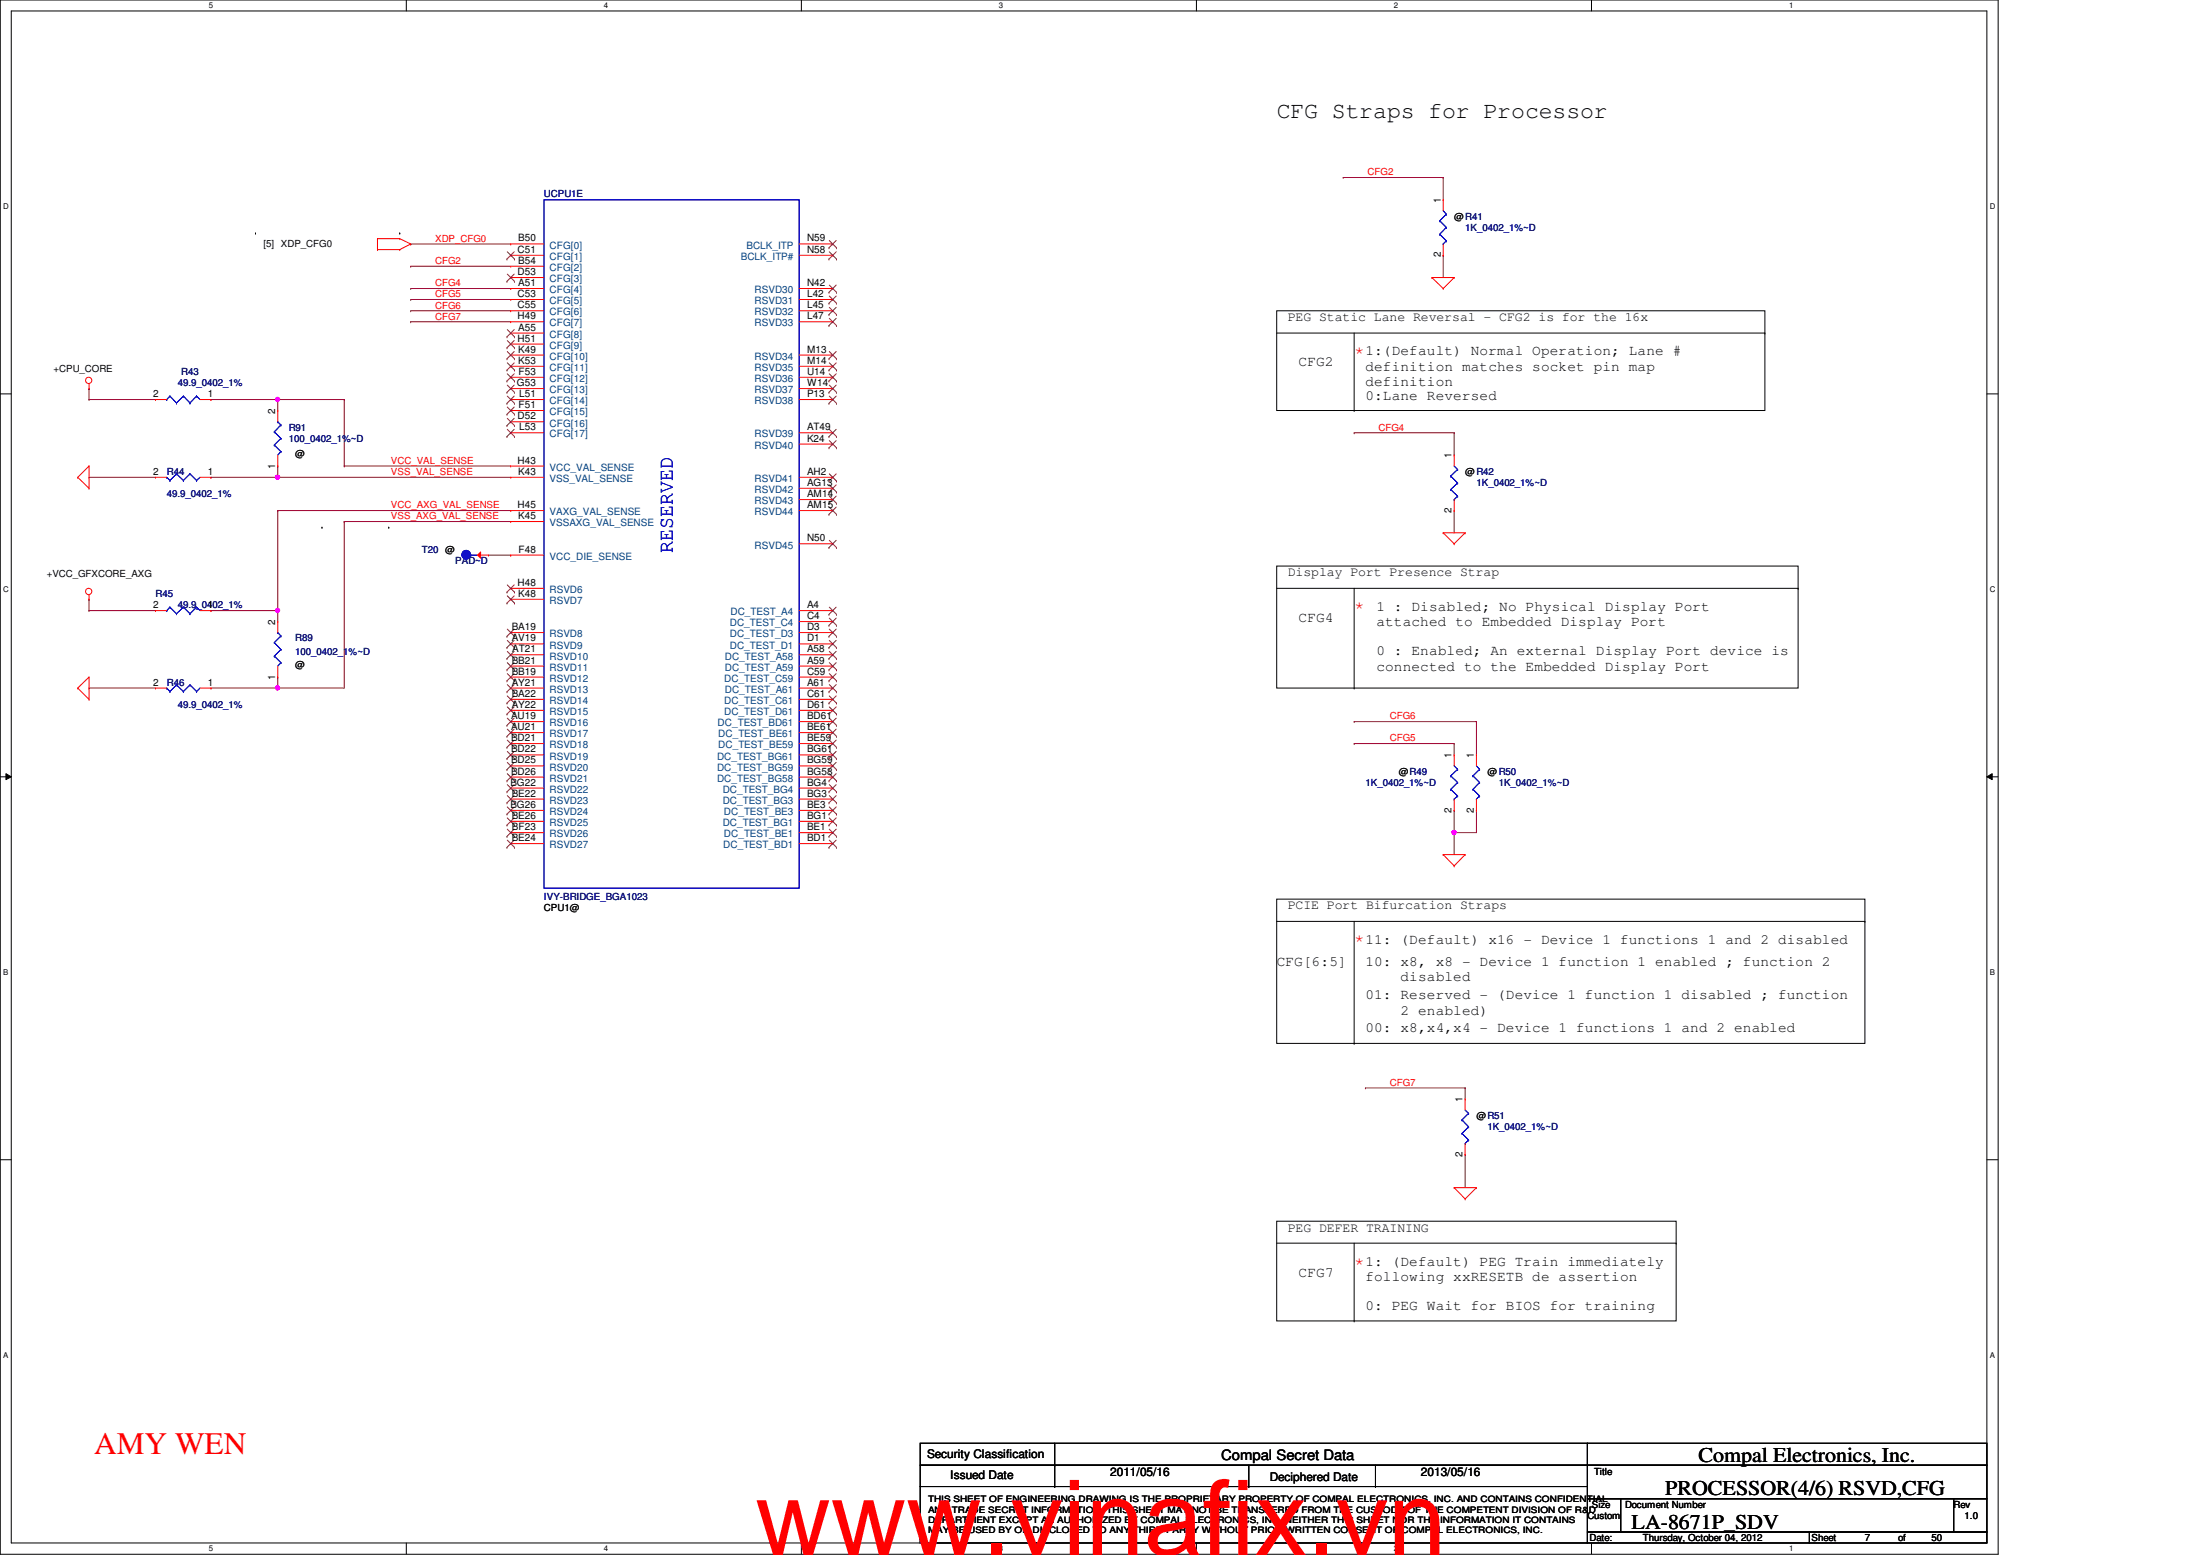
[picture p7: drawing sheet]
<svg xmlns="http://www.w3.org/2000/svg" width="297mm" height="210mm" viewBox="0 0 297 210" stroke-linecap="round" stroke-linejoin="round" font-family="sans-serif">
<path d="M0 0h269.8v209.8h-269.8zM1.5 1.5h266.8v206.8h-266.8z" fill="none" stroke="#000" stroke-width=".14"/>
<g fill="#fff">
<path d="M28.2 .2h.6v1.2h-.6z"/>
<path d="M28.2 208.4h.6v1.2h-.6z"/>
</g>
<path d="M54.9 0v1.5M54.9 208.3v1.5" fill="none" stroke="#000" stroke-width=".14"/>
<g fill="#fff">
<path d="M81.5 .2h.6v1.2h-.6z"/>
<path d="M81.5 208.4h.6v1.2h-.6z"/>
</g>
<path d="M108.2 0v1.5M108.2 208.3v1.5" fill="none" stroke="#000" stroke-width=".14"/>
<g fill="#fff">
<path d="M134.9 .2h.6v1.2h-.6z"/>
<path d="M134.9 208.4h.6v1.2h-.6z"/>
</g>
<path d="M161.5 0v1.5M161.5 208.3v1.5" fill="none" stroke="#000" stroke-width=".14"/>
<g fill="#fff">
<path d="M188.2 .2h.6v1.2h-.6z"/>
<path d="M188.2 208.4h.6v1.2h-.6z"/>
</g>
<path d="M214.9 0v1.5M214.9 208.3v1.5" fill="none" stroke="#000" stroke-width=".14"/>
<g fill="#fff">
<path d="M241.6 .2h.5v1.2h-.5z"/>
<path d="M241.6 208.4h.5v1.2h-.5z"/>
<path d="M.4 27.3h.8v1.2h-.8z"/>
<path d="M268.6 27.3h.8v1.2h-.8z"/>
<path d="M.4 79h.8v1.2h-.8z"/>
<path d="M268.6 79h.8v1.2h-.8z"/>
</g>
<path d="M0 53.2h1.5M268.3 53.2h1.4" fill="none" stroke="#000" stroke-width=".14"/>
<g fill="#fff">
<path d="M.4 130.7h.7v1.2h-.7z"/>
<path d="M268.6 130.7h.8v1.2h-.8z"/>
</g>
<path d="M0 104.9h1.5M.8 104.4l.7 .5-.7 .3zM268.3 104.9l.7-.5v.8zM268.3 104.9h1.4" fill="none" stroke="#000" stroke-width=".14"/>
<path d="M.8 104.4l.7 .5-.7 .3zM268.3 104.9l.7-.5v.8z" fill="#000"/>
<g fill="#fff">
<path d="M.4 182.4h.7v1.2h-.7z"/>
<path d="M268.6 182.4h.8v1.2h-.8z"/>
</g>
<g fill="none" stroke="#000" stroke-width=".14">
<path d="M34.5 31.5h.1M54 31.5h.1M172.4 42h65.9v13.4h-65.9zM172.4 45h65.9M182.8 55.4h.1M182.8 45v10.4M238.3 45h.1M43.5 71.2h.1M52.5 71.2h.1M172.4 76.4h70.4v16.5h-70.4zM172.4 79.4h70.4M182.8 79.4v13.5"/>
<path d="M242.8 79.4h.1M182.8 92.9h.1M172.4 121.4h79.4v19.4h-79.4zM172.4 124.4h79.4M182.8 124.4v16.4M251.8 124.4h.1M0 156.5h1.5M182.8 140.8h.1M268.3 156.5h1.4M172.4 164.8h53.9v13.5h-53.9zM172.4 167.8h53.9M182.8 178.3h.1"/>
<path d="M182.8 167.8v10.5M226.3 167.8h.1"/>
</g>
<g fill="none" stroke="#800040" stroke-width=".14">
<path d="M55.5 35.9h.1M55.5 38.9h.1M55.5 35.9h13.5M55.5 38.9h13.5M181.4 24h.1M181.4 24h13.5M194.9 24h.1M194.9 24v3M12 53.9h.1M12 52.5h.1M12 53.9h9M12 52.5v1.4"/>
<path d="M55.5 40.4h.1M55.5 42h.1M55.5 43.4h.1M55.5 40.4h13.5M55.5 42h13.5M55.5 43.4h13.5M182.8 58.4h.1M182.8 58.4h13.5M196.3 58.4h.1M196.3 58.4v3M196.3 68.9h.1M196.3 68.9v3"/>
<path d="M182.8 97.4h.1M182.8 97.4h16.5M199.3 97.4h.1M199.3 97.4v4.5M182.8 100.4h.1M182.8 100.4h13.5M196.3 100.4h.1M196.3 109.4h.1M196.3 112.4h.1M196.3 100.4v1.5M196.3 109.4v6M199.3 109.4h.1"/>
<path d="M199.3 109.4v3h-3M184.4 146.9h.1M184.4 146.9h13.4M197.8 146.9h.1M197.8 146.9v1.4"/>
</g>
<circle cx="196.3" cy="112.4" r=".29" fill="#f0f"/>
<circle cx="196.3" cy="112.4" r=".29" fill="none" stroke="#f0f" stroke-width=".14"/>
<g fill="none" stroke="#800040" stroke-width=".14">
<path d="M194.9 34.5h.1M194.9 34.5v3M37.5 68.9h.1M37.5 64.4h.1M37.5 68.9h31.5M37.5 64.4h31.5M46.5 62.9h.1M46.5 70.4h.1M46.5 62.9h22.5M46.5 70.4h22.5M66 74.9h3M69 74.9h.1"/>
<path d="M197.8 155.8h.1M197.8 155.8v4.5"/>
</g>
<circle cx="37.5" cy="64.4" r=".29" fill="#f0f"/>
<circle cx="37.5" cy="64.4" r=".29" fill="none" stroke="#f0f" stroke-width=".14"/>
<path d="M55.5 32.9h.1M55.5 32.9h13.5M46.5 70.4h.1M46.5 70.4v22.5M28.5 82.4h.1M28.5 82.4h9M37.5 82.4h.1M37.5 82.4v1.5" fill="none" stroke="#800040" stroke-width=".14"/>
<circle cx="37.5" cy="82.4" r=".29" fill="#f0f"/>
<circle cx="37.5" cy="82.4" r=".29" fill="none" stroke="#f0f" stroke-width=".14"/>
<path d="M37.5 53.9h.1M37.5 53.9h9M37.5 53.9v1.5M46.5 53.9h.1M46.5 53.9v9M12 64.4h.1M12 64.4h9M12 80.9h.1M12 82.4h.1M12 80.9v1.5M12 82.4h9" fill="none" stroke="#800040" stroke-width=".14"/>
<circle cx="37.5" cy="53.9" r=".29" fill="#f0f"/>
<circle cx="37.5" cy="53.9" r=".29" fill="none" stroke="#f0f" stroke-width=".14"/>
<path d="M28.5 53.9h.1M28.5 53.9h9M28.5 64.4h.1M37.5 62.9h.1M37.5 62.9v1.5h-9M12 92.9h.1M12 92.9h9M28.5 92.9h.1M37.5 91.4h.1M37.5 91.4v1.5h-9" fill="none" stroke="#800040" stroke-width=".14"/>
<circle cx="37.5" cy="92.9" r=".29" fill="#f0f"/>
<circle cx="37.5" cy="92.9" r=".29" fill="none" stroke="#f0f" stroke-width=".14"/>
<path d="M37.5 68.9h.1M37.5 68.9v13.5M37.5 92.9h.1M37.5 92.9h9" fill="none" stroke="#800040" stroke-width=".14"/>
<g fill="none" stroke="#f00" stroke-width=".14">
<path d="M51 32.2h.1M51 33.7h.1M51 32.2h3M51 32.2v1.5M51 33.7h3M54 32.2h.1M54 33.7h.1M54 32.2l1.5 .7M55.5 32.9h.1M55.5 32.9l-1.5 .8M69 32.9h.1M69 34.5h.1"/>
<path d="M69 35.9h.1M69 37.5h.1M69 38.9h.1M69 37.5h4.4M69 32.9h4.4M69 34.5h4.4M69 35.9h4.4M69 38.9h4.4M107.9 32.9h4.5M107.9 34.5h4.5M107.9 38.9h4.5M112.4 38.9h.1"/>
<path d="M112.4 32.9h.1M112.4 34.5h.1M193.3 37.5h.1M193.3 37.5h3M193.3 37.5l1.6 1.4M194.9 38.9h.1M194.9 27h.1M194.9 34.5h.1M194.9 27v1.4M194.9 32.9v1.6M196.3 37.5h.1M196.3 37.5l-1.4 1.4"/>
<path d="M12 52.5h.1M12 51.8v.7M21 53.9h.1M21 53.9h1.5M27 53.9h1.5M28.5 53.9h.1M69 40.4h.1M69 42h.1M69 43.4h.1M69 45h.1M69 46.4h.1M69 47.9h.1"/>
<path d="M69 49.4h.1M69 50.9h.1M69 52.5h.1M69 53.9h.1M69 55.4h.1M69 56.9h.1M69 58.4h.1M69 40.4h4.4M69 42h4.4M69 43.4h4.4M69 45h4.4M69 46.4h4.4"/>
<path d="M69 47.9h4.4M69 49.4h4.4M69 50.9h4.4M69 52.5h4.4M69 53.9h4.4M69 55.4h4.4M69 56.9h4.4M69 58.4h4.4M107.9 40.4h4.5M107.9 42h4.5M107.9 43.4h4.5M107.9 47.9h4.5"/>
<path d="M107.9 49.4h4.5M107.9 50.9h4.5M107.9 52.5h4.5M107.9 53.9h4.5M107.9 58.4h4.5M107.9 59.9h4.5M112.4 40.4h.1M112.4 42h.1M112.4 43.4h.1M112.4 47.9h.1M112.4 49.4h.1M112.4 50.9h.1"/>
<path d="M112.4 52.5h.1M112.4 53.9h.1M112.4 58.4h.1M112.4 59.9h.1M10.5 64.4h.1M10.5 64.4l1.5 1.5M12 65.9h.1M12 62.9h.1M12 62.9v3M12 62.9l-1.5 1.5M69 62.9h.1M69 64.4h.1"/>
<path d="M69 68.9h.1M69 70.4h.1M69 74.9h.1M69 79.4h.1M69 62.9h4.4M69 64.4h4.4M69 68.9h4.4M69 70.4h4.4M69 74.9h4.4M69 79.4h4.4M107.9 64.4h4.5M107.9 68.9h4.5"/>
<path d="M107.9 65.9h4.5M107.9 67.4h4.5M107.9 73.4h4.5M112.4 64.4h.1M112.4 65.9h.1M112.4 67.4h.1M112.4 68.9h.1M112.4 73.4h.1M194.9 71.9h.1M194.9 71.9h2.9M194.9 71.9l1.4 1.5M196.3 73.4h.1"/>
<path d="M196.3 61.4h.1M196.3 68.9h.1M196.3 61.4v1.5M196.3 67.4v1.5M197.8 71.9h.1M197.8 71.9l-1.5 1.5M10.5 92.9h.1M10.5 92.9l1.5 1.5M12 91.4h.1M12 94.4h.1M12 80.9h.1M12 80.3v.6"/>
<path d="M12 91.4v3M12 91.4l-1.5 1.5M37.5 91.4h.1M37.5 83.9h.1M37.5 83.9v1.5M37.5 89.9v1.5M69 85.4h.1M69 86.9h.1M69 88.4h.1M69 89.9h.1M69 91.4h.1M69 92.9h.1"/>
<path d="M69 94.4h.1M69 95.9h.1M69 97.4h.1M69 98.9h.1M69 80.9h.1M69 88.4h4.4M69 89.9h4.4M69 92.9h4.4M69 97.4h4.4M69 98.9h4.4M69 91.4h4.4M69 94.4h4.4"/>
<path d="M69 86.9h4.4M69 85.4h4.4M69 95.9h4.4M69 80.9h4.4M107.9 82.4h4.5M107.9 88.4h4.5M107.9 89.9h4.5M107.9 92.9h4.5M107.9 97.4h4.5M107.9 98.9h4.5M107.9 83.9h4.5M107.9 91.4h4.5"/>
<path d="M107.9 94.4h4.5M107.9 86.9h4.5M107.9 85.4h4.5M107.9 95.9h4.5M112.4 82.4h.1M112.4 88.4h.1M112.4 89.9h.1M112.4 92.9h.1M112.4 97.4h.1M112.4 98.9h.1M112.4 83.9h.1M112.4 91.4h.1"/>
<path d="M112.4 94.4h.1M112.4 86.9h.1M112.4 85.4h.1M112.4 95.9h.1M69 100.4h.1M69 101.9h.1M69 103.4h.1M69 104.9h.1M69 106.4h.1M69 107.9h.1M69 109.4h.1M69 110.9h.1"/>
<path d="M69 112.4h.1M69 113.9h.1M69 113.9h4.4M69 112.4h4.4M69 109.4h4.4M69 100.4h4.4M69 110.9h4.4M69 107.9h4.4M69 106.4h4.4M69 104.9h4.4M69 103.4h4.4M69 101.9h4.4"/>
<path d="M107.9 113.9h4.5M107.9 112.4h4.5M107.9 109.4h4.5M107.9 100.4h4.5M107.9 110.9h4.5M107.9 107.9h4.5M107.9 106.4h4.5M107.9 104.9h4.5M107.9 103.4h4.5M107.9 101.9h4.5M112.4 113.9h.1M112.4 112.4h.1"/>
<path d="M112.4 109.4h.1M112.4 100.4h.1M112.4 110.9h.1M112.4 107.9h.1M112.4 106.4h.1M112.4 104.9h.1M112.4 103.4h.1M112.4 101.9h.1M194.9 115.4h.1M194.9 115.4h2.9M194.9 115.4l1.4 1.5M196.3 116.9h.1"/>
<path d="M196.3 101.9h.1M196.3 109.4h.1M196.3 101.9v1.5M196.3 107.9v1.5M197.8 115.4h.1M197.8 115.4l-1.5 1.5M199.3 101.9h.1M199.3 109.4h.1M199.3 101.9v1.5M199.3 107.9v1.5M197.8 148.3h.1M197.8 155.8h.1"/>
<path d="M197.8 148.3v1.6M197.8 154.3v1.5M196.3 160.3h.1M196.3 160.3h3M196.3 160.3l1.5 1.5M197.8 161.8h.1M199.3 160.3h.1M199.3 160.3l-1.5 1.5"/>
<circle cx="12" cy="51.3" r=".43"/>
<circle cx="12" cy="79.8" r=".43"/>
</g>
<g fill="none" stroke="#000" stroke-width=".14">
<path d="M124.2 194.8h90.1v3h-90.1zM124.2 197.8h90.1v2.9h-90.1zM142.4 197.8h.1M142.4 194.8v5.9M168.6 197.8v2.9M185.7 197.8v2.9M214.3 194.8h54v3h-54zM214.3 197.8h54v4.5h-54zM124.2 200.7h90.1v7.6h-90.1zM142.4 200.7h.1M168.6 200.7h.1M185.7 200.7h.1"/>
<path d="M214.3 202.3h4.5v4.5h-4.5zM214.3 206.8h30v1.5h-30zM218.8 202.3h45v4.5h-45zM244.3 206.8h24v1.5h-24zM263.8 202.3h4.5v4.5h-4.5z"/>
</g>
<g fill="none" stroke="#00f" stroke-width=".14">
<path d="M73.4 27h34.5v92.9h-34.5zM194.4 29.8h.1M194.4 31.6h.1M194.4 29.8l.9 .9M194.4 31.6l.9 .9M194.9 32.9h.1M194.9 28.4l.4 .5M195.3 28.9h.1M195.3 30.7h.1M195.3 32.5h.1M195.3 28.9l-.9 .9M195.3 30.7l-.9 .9"/>
<path d="M195.3 32.5l-.4 .4M22.5 53.9h.1M22.9 53.5h.1M22.9 53.5l.9 .9M22.9 53.5l-.4 .4M23.8 54.4h.1M24.8 53.5h.1M24.8 53.5l.9 .9M24.8 53.5l-1 .9M25.7 54.4h.1M26.5 53.5h.1M26.5 53.5l.5 .4"/>
<path d="M26.5 53.5l-.8 .9M195.9 64.3h.1M195.9 66.1h.1M195.9 64.3l.9 .9M195.9 66.1l.9 .9M196.3 67.4h.1M196.3 62.9l.5 .5M196.8 63.4h.1M196.8 65.2h.1M196.8 67h.1M196.8 63.4l-.9 .9M196.8 65.2l-.9 .9"/>
<path d="M196.8 67l-.5 .4M37 88.6h.1M37 86.7h.1M37 88.6l.9 .9M37 86.7l.9 1M37.5 85.4h.1M37.5 85.4l.4 .5M37.9 89.5h.1M37.9 87.7h.1M37.9 85.9h.1M37.9 89.5l-.4 .4M37.9 87.7l-.9 .9"/>
<path d="M37.9 85.9l-.9 .8M195.9 104.7h.1M195.9 106.6h.1M195.9 104.7l.9 .9M195.9 106.6l.9 .8M196.3 107.9h.1M196.3 103.4l.5 .4M196.8 103.8h.1M196.8 105.6h.1M196.8 107.4h.1M196.8 103.8l-.9 .9M196.8 105.6l-.9 1"/>
<path d="M196.8 107.4l-.5 .5M198.9 104.7h.1M198.9 106.6h.1M198.9 104.7l.9 .9M198.9 106.6l.9 .8M199.3 107.9h.1M199.3 103.4l.5 .4M199.8 103.8h.1M199.8 105.6h.1M199.8 107.4h.1M199.8 103.8l-.9 .9M199.8 105.6l-.9 1"/>
<path d="M199.8 107.4l-.5 .5M197.4 151.2h.1M197.4 153h.1M197.4 151.2l.9 .9M197.4 153l.9 .9M197.8 154.3h.1M197.8 149.9l.5 .4M198.3 150.3h.1M198.3 152.1h.1M198.3 153.9h.1M198.3 150.3l-.9 .9M198.3 152.1l-.9 .9"/>
<path d="M198.3 153.9l-.5 .4"/>
</g>
<g fill="none" stroke="#804000" stroke-width=".14">
<path d="M68.4 35h.1M68.4 38h.1M68.5 34l1 1M68.5 37l1 1M69.4 34l-1 1M69.4 37l-1 1M69.5 35h.1M69.5 38h.1M111.9 39.5h.1M111.9 33.4h.1M111.9 35h.1M112 38.5l.9 1"/>
<path d="M112 40l.9 .9M112 32.5l.9 .9M112 34l.9 1M112.9 38.5l-1 1M112.9 40l-1 .9M112.9 32.5l-1 .9M112.9 34l-1 1M112.9 39.5h.1M112.9 33.4h.1M112.9 35h.1M68.4 45.5h.1M68.4 46.9h.1"/>
<path d="M68.4 48.4h.1M68.4 50h.1M68.4 51.4h.1M68.4 53h.1M68.4 54.4h.1M68.4 55.9h.1M68.4 57.4h.1M68.4 58.9h.1M68.5 44.5l1 1M68.5 46l1 .9M68.5 47.5l1 .9M68.5 49l1 1"/>
<path d="M68.5 50.5l1 .9M68.5 52l1 1M68.5 53.5l1 .9M68.5 54.9l1 1M68.5 56.5l1 .9M68.5 58l1 .9M69.4 44.5l-1 1M69.4 46l-1 .9M69.4 47.5l-1 .9M69.4 49l-1 1M69.4 50.5l-1 .9M69.4 52l-1 1"/>
<path d="M69.4 53.5l-1 .9M69.4 54.9l-1 1M69.4 56.5l-1 .9M69.4 58l-1 .9M69.5 45.5h.1M69.5 46.9h.1M69.5 48.4h.1M69.5 50h.1M69.5 51.4h.1M69.5 53h.1M69.5 54.4h.1M69.5 55.9h.1"/>
<path d="M69.5 57.4h.1M69.5 58.9h.1M111.9 40.9h.1M111.9 42.5h.1M111.9 43.9h.1M111.9 48.4h.1M111.9 50h.1M111.9 51.4h.1M111.9 53h.1M111.9 54.4h.1M111.9 58.9h.1M112 41.5l.9 1"/>
<path d="M112 43l.9 .9M112 47.5l.9 .9M112 49l.9 1M112 50.5l.9 .9M112 52l.9 1M112 53.5l.9 .9M112 58l.9 .9M112 59.5l.9 1M112.9 43l-1 .9M112.9 47.5l-1 .9M112.9 50.5l-1 .9M112.9 53.5l-1 .9"/>
<path d="M112.9 58l-1 .9M112.9 41.5l-1 1M112.9 49l-1 1M112.9 52l-1 1M112.9 59.5l-1 1M112.9 40.9h.1M112.9 42.5h.1M112.9 43.9h.1M112.9 48.4h.1M112.9 50h.1M112.9 51.4h.1M112.9 53h.1"/>
<path d="M112.9 54.4h.1M112.9 58.9h.1M68.4 79.9h.1M68.5 79l1 .9M69.4 79l-1 .9M69.5 79.9h.1M111.9 64.9h.1M111.9 66.4h.1M111.9 67.9h.1M111.9 69.4h.1M111.9 73.9h.1M111.9 60.5h.1"/>
<path d="M112 64l.9 .9M112 65.4l.9 1M112 67l.9 .9M112 68.5l.9 .9M112 72.9l.9 1M112.9 64l-1 .9M112.9 65.4l-1 1M112.9 67l-1 .9M112.9 68.5l-1 .9M112.9 72.9l-1 1M112.9 64.9h.1M112.9 66.4h.1"/>
<path d="M112.9 67.9h.1M112.9 69.4h.1M112.9 73.9h.1M112.9 60.5h.1M68.4 85.9h.1M68.4 87.4h.1M68.4 88.9h.1M68.4 90.4h.1M68.4 91.9h.1M68.4 93.4h.1M68.4 94.9h.1M68.4 96.4h.1"/>
<path d="M68.4 97.9h.1M68.4 99.4h.1M68.4 81.4h.1M68.5 84.9l1 1M68.5 86.4l1 1M68.5 87.9l1 1M68.5 89.5l1 .9M68.5 90.9l1 1M68.5 92.4l1 1M68.5 93.9l1 1M68.5 95.4l1 1M68.5 96.9l1 1"/>
<path d="M68.5 98.4l1 1M68.5 99.9l1 1M68.5 80.4l1 1M69.4 84.9l-1 1M69.4 86.4l-1 1M69.4 87.9l-1 1M69.4 89.5l-1 .9M69.4 90.9l-1 1M69.4 92.4l-1 1M69.4 93.9l-1 1M69.4 95.4l-1 1M69.4 96.9l-1 1"/>
<path d="M69.4 98.4l-1 1M69.4 99.9l-1 1M69.4 80.4l-1 1M69.5 85.9h.1M69.5 87.4h.1M69.5 88.9h.1M69.5 90.4h.1M69.5 91.9h.1M69.5 93.4h.1M69.5 94.9h.1M69.5 96.4h.1M69.5 97.9h.1"/>
<path d="M69.5 99.4h.1M69.5 81.4h.1M111.9 82.9h.1M111.9 88.9h.1M111.9 90.4h.1M111.9 93.4h.1M111.9 97.9h.1M111.9 99.4h.1M111.9 84.4h.1M111.9 91.9h.1M111.9 94.9h.1M111.9 87.4h.1"/>
<path d="M111.9 85.9h.1M111.9 96.4h.1M112 82l.9 .9M112 87.9l.9 1M112 89.5l.9 .9M112 92.4l.9 1M112 96.9l.9 1M112 99.9l.9 1M112 98.4l.9 1M112 83.4l.9 1M112 90.9l.9 1M112 93.9l.9 1"/>
<path d="M112 86.4l.9 1M112 84.9l.9 1M112 95.4l.9 1M112.9 82l-1 .9M112.9 87.9l-1 1M112.9 89.5l-1 .9M112.9 92.4l-1 1M112.9 96.9l-1 1M112.9 99.9l-1 1M112.9 98.4l-1 1M112.9 83.4l-1 1M112.9 90.9l-1 1"/>
<path d="M112.9 93.9l-1 1M112.9 86.4l-1 1M112.9 84.9l-1 1M112.9 95.4l-1 1M112.9 82.9h.1M112.9 88.9h.1M112.9 90.4h.1M112.9 93.4h.1M112.9 97.9h.1M112.9 99.4h.1M112.9 84.4h.1M112.9 91.9h.1"/>
<path d="M112.9 94.9h.1M112.9 87.4h.1M112.9 85.9h.1M112.9 96.4h.1M68.4 100.9h.1M68.4 102.4h.1M68.4 103.9h.1M68.4 105.4h.1M68.4 106.9h.1M68.4 108.4h.1M68.4 109.9h.1M68.4 111.4h.1"/>
<path d="M68.4 112.9h.1M68.4 114.4h.1M68.5 101.4l1 1M68.5 102.9l1 1M68.5 104.4l1 1M68.5 105.9l1 1M68.5 107.4l1 1M68.5 108.9l1 1M68.5 110.4l1 1M68.5 111.9l1 1M68.5 113.4l1 1M69.4 108.9l-1 1"/>
<path d="M69.4 111.9l-1 1M69.4 101.4l-1 1M69.4 102.9l-1 1M69.4 104.4l-1 1M69.4 105.9l-1 1M69.4 107.4l-1 1M69.4 110.4l-1 1M69.4 113.4l-1 1M69.5 100.9h.1M69.5 102.4h.1M69.5 103.9h.1M69.5 105.4h.1"/>
<path d="M69.5 106.9h.1M69.5 108.4h.1M69.5 109.9h.1M69.5 111.4h.1M69.5 112.9h.1M69.5 114.4h.1M111.9 114.4h.1M111.9 112.9h.1M111.9 109.9h.1M111.9 100.9h.1M111.9 111.4h.1M111.9 108.4h.1"/>
<path d="M111.9 106.9h.1M111.9 105.4h.1M111.9 103.9h.1M111.9 102.4h.1M112 113.4l.9 1M112 111.9l.9 1M112 108.9l.9 1M112 110.4l.9 1M112 107.4l.9 1M112 105.9l.9 1M112 104.4l.9 1M112 102.9l.9 1"/>
<path d="M112 101.4l.9 1M112.9 113.4l-1 1M112.9 111.9l-1 1M112.9 108.9l-1 1M112.9 110.4l-1 1M112.9 107.4l-1 1M112.9 105.9l-1 1M112.9 104.4l-1 1M112.9 102.9l-1 1M112.9 101.4l-1 1M112.9 114.4h.1M112.9 112.9h.1"/>
<path d="M112.9 109.9h.1M112.9 100.9h.1M112.9 111.4h.1M112.9 108.4h.1M112.9 106.9h.1M112.9 105.4h.1M112.9 103.9h.1M112.9 102.4h.1"/>
</g>
<circle cx="62.9" cy="74.9" r=".59" fill="#00f"/>
<g fill="none" stroke="#00f" stroke-width=".14">
<path d="M63.6 74.9h.1M63.6 74.9h.9"/>
<circle cx="62.9" cy="74.9" r=".59"/>
</g>
<circle cx="62.9" cy="74.9" r=".59" fill="#00f"/>
<g fill="none" stroke="#00f" stroke-width=".14">
<path d="M63.6 74.9h.1M63.6 74.9h.9"/>
<circle cx="62.9" cy="74.9" r=".59"/>
</g>
<path d="M64.5 74.9l.4-.4v.9z" fill="#f00"/>
<g fill="none" stroke="#f00" stroke-width=".14">
<path d="M37.5 55.4h.1M37.5 55.4v1.5M21 64.4h.1M21 64.4h1.5M27 64.4h1.5M28.5 64.4h.1M37.5 62.9h.1M37.5 61.4v1.5M64.5 74.9l.4-.4v.9zM64.5 74.9h1.5M66 74.9h.1M21 92.9h.1"/>
<path d="M21 82.4h.1M21 92.9h1.5M21 82.4h1.5M27 92.9h1.5M27 82.4h1.5M28.5 92.9h.1M28.5 82.4h.1"/>
</g>
<g fill="none" stroke="#00f" stroke-width=".14">
<path d="M37 58.3h.1M37 58.3l.9 .9M37.5 56.9h.1M37.5 56.9l.4 .5M37.9 59.2h.1M37.9 57.4h.1M37.9 59.2l-.9 .9M37.9 57.4l-.9 .9M22.5 64.4h.1M22.5 64.4l.4 .5M22.9 64.9h.1M23.8 64h.1"/>
<path d="M23.8 64l1 .9M23.8 64l-.9 .9M24.8 64.9h.1M25.7 64h.1M25.7 64l.8 .9M25.7 64l-.9 .9M26.5 64.9h.1M27 64.4l-.5 .5M37 60.1h.1M37 60.1l.9 .9M37.9 61h.1M37.9 61l-.4 .4"/>
<path d="M22.5 92.9h.1M22.5 82.4h.1M22.5 92.9l.4 .4M22.9 93.3h.1M22.9 82h.1M22.9 82l.9 .8M22.9 82l-.4 .4M23.8 92.5h.1M23.8 82.8h.1M23.8 92.5l1 .8M23.8 92.5l-.9 .8M24.8 93.3h.1"/>
<path d="M24.8 82h.1M24.8 82l.9 .8M24.8 82l-1 .8M25.7 92.5h.1M25.7 82.8h.1M25.7 92.5l.8 .8M25.7 92.5l-.9 .8M26.5 93.3h.1M26.5 82h.1M26.5 82l.5 .4M26.5 82l-.8 .8M27 92.9l-.5 .4"/>
</g>
<circle cx="196.3" cy="112.4" r=".29" fill="#f0f"/>
<circle cx="196.3" cy="112.4" r=".29" fill="none" stroke="#f0f" stroke-width=".14"/>
<circle cx="37.5" cy="64.4" r=".29" fill="#f0f"/>
<circle cx="37.5" cy="64.4" r=".29" fill="none" stroke="#f0f" stroke-width=".14"/>
<circle cx="37.5" cy="82.4" r=".29" fill="#f0f"/>
<circle cx="37.5" cy="82.4" r=".29" fill="none" stroke="#f0f" stroke-width=".14"/>
<circle cx="37.5" cy="53.9" r=".29" fill="#f0f"/>
<circle cx="37.5" cy="53.9" r=".29" fill="none" stroke="#f0f" stroke-width=".14"/>
<circle cx="37.5" cy="92.9" r=".29" fill="#f0f"/>
<circle cx="37.5" cy="92.9" r=".29" fill="none" stroke="#f0f" stroke-width=".14"/>
<text font-size="14.1" fill="#f00" x="102" y="209.9">www.vinafix.vn</text>
<text font-size="4.2" fill="#f00" x="12.7" y="196.3">AMY WEN</text>
<text font-size="3.1" x="172.4" y="16">CFG Straps for Processor</text>
<text font-size="2.8" fill="#00f" x="90.8" y="74.6" transform="rotate(-90 90.8 74.6)">RESERVED</text>
<g font-size="2.8">
<text x="229.3" y="197.4">Compal Electronics, Inc.</text>
<text x="224.8" y="201.8">PROCESSOR(4/6) RSVD,CFG</text>
<text x="220.3" y="206.3">LA-8671P_SDV</text>
</g>
<g font-size="2.4" fill="#f00">
<text x="182.8" y="48.3">*</text>
<text x="182.8" y="82.8">*</text>
<text x="182.8" y="127.8">*</text>
<text x="182.8" y="171.2">*</text>
</g>
<g font-size="1.9">
<text x="184.4" y="48">1:(Default) Normal Operation; Lane #</text>
<text x="175.3" y="49.4">CFG2</text>
<text x="184.4" y="54">0:Lane Reversed</text>
<text x="184.4" y="50">definition matches socket pin map</text>
<text x="184.4" y="52.1">definition</text>
<text x="175.3" y="83.9">CFG4</text>
<text x="185.8" y="82.4">1 : Disabled; No Physical Display Port</text>
<text x="185.8" y="88.4">0 : Enabled; An external Display Port device is</text>
<text x="185.8" y="84.5">attached to Embedded Display Port</text>
<text x="185.8" y="90.5">connected to the Embedded Display Port</text>
<text x="172.4" y="130.4">CFG[6:5]</text>
<text x="184.4" y="127.4">11: (Default) x16 - Device 1 functions 1 and 2 disabled</text>
<text x="184.4" y="130.4">10: x8, x8 - Device 1 function 1 enabled ; function 2</text>
<text x="184.4" y="134.9">01: Reserved - (Device 1 function 1 disabled ; function</text>
<text x="189.1" y="132.5">disabled</text>
<text x="189.1" y="136.9">2 enabled)</text>
<text x="184.4" y="139.4">00: x8,x4,x4 - Device 1 functions 1 and 2 enabled</text>
<text x="175.3" y="172.3">CFG7</text>
<text x="184.4" y="170.9">1: (Default) PEG Train immediately</text>
<text x="184.4" y="172.9">following xxRESETB de assertion</text>
<text x="184.4" y="176.8">0: PEG Wait for BIOS for training</text>
<text x="164.9" y="197">Compal Secret Data</text>
</g>
<g font-size="1.8">
<text x="173.9" y="43.3">PEG Static Lane Reversal - CFG2 is for the 16x</text>
<text x="173.9" y="77.8">Display Port Presence Strap</text>
<text x="173.9" y="122.8">PCIE Port Bifurcation Straps</text>
<text x="173.9" y="166.2">PEG DEFER TRAINING</text>
</g>
<g font-size="1.6">
<text x="125.2" y="196.8">Security Classification</text>
<text x="128.3" y="199.7">Issued Date</text>
<text x="149.9" y="199.2">2011/05/16</text>
<text x="171.4" y="199.9">Deciphered Date</text>
<text x="191.9" y="199.2">2013/05/16</text>
</g>
<g font-size="1.4">
<text x="194.5" y="27.4" transform="rotate(-90 194.5 27.4)">1</text>
<text x="69.9" y="34.1">C51</text>
<text x="70" y="32.6">B50</text>
<text x="70" y="35.6">B54</text>
<text x="109" y="32.6">N59</text>
<text x="109" y="34.1">N58</text>
<text x="194.5" y="34.8" transform="rotate(-90 194.5 34.8)">2</text>
<text x="69.9" y="37.1">D53</text>
<text x="69.9" y="40.1">C53</text>
<text x="69.9" y="41.6">C55</text>
<text x="70" y="38.6">A51</text>
<text x="109" y="38.6">N42</text>
<text x="109" y="40.1">L42</text>
<text x="109" y="41.6">L45</text>
<text x="69.9" y="43.1">H49</text>
<text x="69.9" y="46.1">H51</text>
<text x="70" y="44.6">A55</text>
<text x="70" y="47.6">K49</text>
<text x="109" y="43.1">L47</text>
<text x="109" y="47.6">M13</text>
<text x="20.7" y="53.6">2</text>
<text x="28.1" y="53.6">1</text>
<text x="69.8" y="52.1">G53</text>
<text x="70" y="49.1">K53</text>
<text x="70" y="50.6">F53</text>
<text x="70.1" y="53.6">L51</text>
<text x="109" y="49.1">M14</text>
<text x="109" y="50.6">U14</text>
<text x="109" y="52.1">W14</text>
<text x="109" y="53.6">P13</text>
<text x="37.2" y="55.9" transform="rotate(-90 37.2 55.9)">2</text>
<text x="69.9" y="56.6">D52</text>
<text x="70" y="55.1">F51</text>
<text x="70.1" y="58.1">L53</text>
<text x="109" y="58.1">AT49</text>
<text x="109" y="59.6">K24</text>
<text x="20.7" y="64.1">2</text>
<text x="28.1" y="64.1">1</text>
<text x="37.2" y="63.2" transform="rotate(-90 37.2 63.2)">1</text>
<text x="69.9" y="62.6">H43</text>
<text x="70" y="64.1">K43</text>
<text x="109" y="64.1">AH2</text>
<text x="109" y="65.6">AG13</text>
<text x="196" y="61.8" transform="rotate(-90 196 61.8)">1</text>
<text x="69.9" y="68.6">H45</text>
<text x="70" y="70.1">K45</text>
<text x="109" y="67.1">AM14</text>
<text x="109" y="68.6">AM15</text>
<text x="196" y="69.3" transform="rotate(-90 196 69.3)">2</text>
<text x="70" y="74.6">F48</text>
<text x="109" y="73.1">N50</text>
<text x="20.7" y="82.1">2</text>
<text x="28.1" y="82.1">1</text>
<text x="69.9" y="79.1">H48</text>
<text x="70" y="80.6">K48</text>
<text x="109" y="82.1">A4</text>
<text x="109" y="83.6">C4</text>
<text x="37.2" y="84.3" transform="rotate(-90 37.2 84.3)">2</text>
<text x="69.1" y="85">BA19</text>
<text x="69.1" y="86.6">AV19</text>
<text x="69.1" y="89.6">BB21</text>
<text x="69.2" y="88.1">AT21</text>
<text x="109" y="88.1">A58</text>
<text x="109" y="89.6">A59</text>
<text x="109" y="86.6">D1</text>
<text x="109" y="85">D3</text>
<text x="20.7" y="92.5">2</text>
<text x="28.1" y="92.5">1</text>
<text x="37.2" y="91.7" transform="rotate(-90 37.2 91.7)">1</text>
<text x="69.1" y="91.1">BB19</text>
<text x="69.1" y="92.5">AY21</text>
<text x="69.1" y="94.1">BA22</text>
<text x="69.1" y="95.5">AY22</text>
<text x="109" y="92.5">A61</text>
<text x="109" y="91.1">C59</text>
<text x="109" y="94.1">C61</text>
<text x="109" y="95.5">D61</text>
<text x="69" y="97.1">AU19</text>
<text x="69" y="98.6">AU21</text>
<text x="69" y="100">BD21</text>
<text x="69" y="101.6">BD22</text>
<text x="109" y="97.1">BD61</text>
<text x="109" y="100">BE59</text>
<text x="109" y="98.6">BE61</text>
<text x="109" y="101.6">BG61</text>
<text x="68.9" y="106">BG22</text>
<text x="69" y="103">BD25</text>
<text x="69" y="104.6">BD26</text>
<text x="69.1" y="107.5">BE22</text>
<text x="109" y="107.5">BG3</text>
<text x="109" y="106">BG4</text>
<text x="109" y="104.6">BG58</text>
<text x="109" y="103">BG59</text>
<text x="196" y="102.3" transform="rotate(-90 196 102.3)">1</text>
<text x="199" y="102.3" transform="rotate(-90 199 102.3)">1</text>
<text x="68.9" y="109.1">BG26</text>
<text x="69.1" y="110.5">BE26</text>
<text x="69.1" y="113.5">BE24</text>
<text x="69.1" y="112.1">BF23</text>
<text x="109" y="113.5">BD1</text>
<text x="109" y="112.1">BE1</text>
<text x="109" y="109.1">BE3</text>
<text x="109" y="110.5">BG1</text>
<text x="196" y="109.7" transform="rotate(-90 196 109.7)">2</text>
<text x="199" y="109.7" transform="rotate(-90 199 109.7)">2</text>
<text x="197.5" y="148.8" transform="rotate(-90 197.5 148.8)">1</text>
<text x="197.5" y="156.2" transform="rotate(-90 197.5 156.2)">2</text>
</g>
<g font-size="1.4" fill="#004080">
<text x="74.2" y="33.6">CFG[0]</text>
<text x="74.2" y="35.1">CFG[1]</text>
<text x="100" y="35.1">BCLK_ITP#</text>
<text x="100.8" y="33.6">BCLK_ITP</text>
<text x="74.2" y="36.6">CFG[2]</text>
<text x="74.2" y="38.1">CFG[3]</text>
<text x="74.2" y="39.6">CFG[4]</text>
<text x="74.2" y="41.1">CFG[5]</text>
<text x="101.9" y="39.6">RSVD30</text>
<text x="101.9" y="41.1">RSVD31</text>
<text x="74.2" y="42.6">CFG[6]</text>
<text x="74.2" y="44.1">CFG[7]</text>
<text x="74.2" y="45.6">CFG[8]</text>
<text x="74.2" y="47.1">CFG[9]</text>
<text x="101.9" y="42.6">RSVD32</text>
<text x="101.9" y="44.1">RSVD33</text>
<text x="74.2" y="48.6">CFG[10]</text>
<text x="74.2" y="50.1">CFG[11]</text>
<text x="74.2" y="51.6">CFG[12]</text>
<text x="74.2" y="53.1">CFG[13]</text>
<text x="101.9" y="48.6">RSVD34</text>
<text x="101.9" y="50.1">RSVD35</text>
<text x="101.9" y="51.6">RSVD36</text>
<text x="101.9" y="53.1">RSVD37</text>
<text x="74.2" y="54.6">CFG[14]</text>
<text x="74.2" y="56">CFG[15]</text>
<text x="74.2" y="57.6">CFG[16]</text>
<text x="74.2" y="59.1">CFG[17]</text>
<text x="101.9" y="54.6">RSVD38</text>
<text x="101.9" y="59.1">RSVD39</text>
<text x="74.2" y="63.5">VCC_VAL_SENSE</text>
<text x="74.2" y="65.1">VSS_VAL_SENSE</text>
<text x="101.9" y="65.1">RSVD41</text>
<text x="101.9" y="60.6">RSVD40</text>
<text x="74.2" y="69.6">VAXG_VAL_SENSE</text>
<text x="74.2" y="71">VSSAXG_VAL_SENSE</text>
<text x="101.9" y="66.5">RSVD42</text>
<text x="101.9" y="68.1">RSVD43</text>
<text x="101.9" y="69.6">RSVD44</text>
<text x="74.2" y="75.6">VCC_DIE_SENSE</text>
<text x="101.9" y="74">RSVD45</text>
<text x="74.2" y="80.1">RSVD6</text>
<text x="74.2" y="81.5">RSVD7</text>
<text x="98.6" y="83.1">DC_TEST_A4</text>
<text x="74.2" y="86">RSVD8</text>
<text x="74.2" y="87.5">RSVD9</text>
<text x="74.2" y="89">RSVD10</text>
<text x="97.9" y="89">DC_TEST_A58</text>
<text x="98.5" y="84.5">DC_TEST_C4</text>
<text x="98.5" y="87.5">DC_TEST_D1</text>
<text x="98.5" y="86">DC_TEST_D3</text>
<text x="74.2" y="90.6">RSVD11</text>
<text x="74.2" y="92">RSVD12</text>
<text x="74.2" y="93.5">RSVD13</text>
<text x="74.2" y="95">RSVD14</text>
<text x="97.8" y="92">DC_TEST_C59</text>
<text x="97.8" y="95">DC_TEST_C61</text>
<text x="97.9" y="90.6">DC_TEST_A59</text>
<text x="97.9" y="93.5">DC_TEST_A61</text>
<text x="74.2" y="96.5">RSVD15</text>
<text x="74.2" y="98">RSVD16</text>
<text x="74.2" y="99.5">RSVD17</text>
<text x="74.2" y="101">RSVD18</text>
<text x="96.9" y="98">DC_TEST_BD61</text>
<text x="97" y="101">DC_TEST_BE59</text>
<text x="97" y="99.5">DC_TEST_BE61</text>
<text x="97.8" y="96.5">DC_TEST_D61</text>
<text x="74.2" y="102.5">RSVD19</text>
<text x="74.2" y="104">RSVD20</text>
<text x="74.2" y="105.5">RSVD21</text>
<text x="74.2" y="107">RSVD22</text>
<text x="96.8" y="105.5">DC_TEST_BG58</text>
<text x="96.8" y="104">DC_TEST_BG59</text>
<text x="96.8" y="102.5">DC_TEST_BG61</text>
<text x="97.6" y="107">DC_TEST_BG4</text>
<text x="74.2" y="108.5">RSVD23</text>
<text x="74.2" y="110">RSVD24</text>
<text x="74.2" y="111.5">RSVD25</text>
<text x="74.2" y="113">RSVD26</text>
<text x="97.6" y="111.5">DC_TEST_BG1</text>
<text x="97.6" y="108.5">DC_TEST_BG3</text>
<text x="97.7" y="113">DC_TEST_BE1</text>
<text x="97.7" y="110">DC_TEST_BE3</text>
<text x="74.2" y="114.5">RSVD27</text>
<text x="97.7" y="114.5">DC_TEST_BD1</text>
</g>
<g font-size="1.3" fill="#f00">
<text x="184.7" y="23.7">CFG2</text>
<text x="58.8" y="35.6">CFG2</text>
<text x="58.8" y="32.6">XDP_CFG0</text>
<text x="58.8" y="38.7">CFG4</text>
<text x="58.8" y="40.1">CFG5</text>
<text x="58.8" y="41.7">CFG6</text>
<text x="58.8" y="43.1">CFG7</text>
<text x="186.1" y="58.1">CFG4</text>
<text x="52.8" y="62.6">VCC_VAL_SENSE</text>
<text x="52.8" y="64.1">VSS_VAL_SENSE</text>
<text x="52.8" y="68.6">VCC_AXG_VAL_SENSE</text>
<text x="52.8" y="70.1">VSS_AXG_VAL_SENSE</text>
<text x="187.7" y="100.1">CFG5</text>
<text x="187.7" y="97.1">CFG6</text>
<text x="187.7" y="146.6">CFG7</text>
</g>
<g font-size="1.3" fill="#000080">
<text x="73.4" y="26.6">UCPU1E</text>
<text x="197.8" y="31.2">1K_0402_1%~D</text>
<text x="24" y="52.1">49.9_0402_1%</text>
<text x="24.5" y="50.6">R43</text>
<text x="39" y="58.1">R91</text>
<text x="39" y="59.6">100_0402_1%~D</text>
<text x="22.5" y="64.1">R44</text>
<text x="199.3" y="65.6">1K_0402_1%~D</text>
<text x="22.5" y="67.1">49.9_0402_1%</text>
<text x="57" y="74.6">T20 @</text>
<text x="61.5" y="76.1">PAD~D</text>
<text x="21" y="80.6">R45</text>
<text x="24" y="82.1">49.9_0402_1%</text>
<text x="39.9" y="86.6">R89</text>
<text x="39.9" y="88.4">100_0402_1%~D</text>
<text x="22.5" y="92.6">R46</text>
<text x="24" y="95.6">49.9_0402_1%</text>
<text x="184.4" y="106.1">1K_0402_1%~D</text>
<text x="202.3" y="106.1">1K_0402_1%~D</text>
<text x="73.4" y="121.5">IVY-BRIDGE_BGA1023</text>
<text x="200.8" y="152.5">1K_0402_1%~D</text>
</g>
<g font-size="1.3">
<text x="196.3" y="29.6">@R41</text>
<text x="35.6" y="33.4">[5] XDP_CFG0</text>
<text x="7.2" y="50.2">+CPU_CORE</text>
<text x="39.9" y="61.7">@</text>
<text x="197.8" y="64.1">@R42</text>
<text x="6.3" y="77.9">+VCC_GFXCORE_AXG</text>
<text x="39.9" y="90.2">@</text>
<text x="188.8" y="104.6">@R49</text>
<text x="200.8" y="104.6">@R50</text>
<text x="73.4" y="123">CPU1@</text>
<text x="199.3" y="151">@R51</text>
<text x="214.9" y="203.5">Size</text>
<text x="215.2" y="199.1">Title</text>
<text x="219.4" y="203.5">Document Number</text>
<text x="263.8" y="203.5">Rev</text>
<text x="214.3" y="205">Custom</text>
<text x="214.6" y="208">Date:</text>
<text x="221.8" y="208">Thursday, October 04, 2012</text>
<text x="244.6" y="208">Sheet</text>
<text x="251.8" y="208">7</text>
<text x="256.3" y="208">of</text>
<text x="260.8" y="208">50</text>
<text x="265.3" y="205">1.0</text>
</g>
<g font-size="1.2">
<text x="125.3" y="202.8">THIS SHEET OF ENGINEERING DRAWING IS THE PROPRIETARY PROPERTY OF COMPAL ELECTRONICS, INC. AND CONTAINS CONFIDENTIAL</text>
<text x="125.3" y="207">MAY BE USED BY OR DISCLOSED TO ANY THIRD PARTY WITHOUT PRIOR WRITTEN CONSENT OF COMPAL ELECTRONICS, INC.</text>
<text x="125.3" y="204.2">AND TRADE SECRET INFORMATION. THIS SHEET MAY NOT BE TRANSFERED FROM THE CUSTODY OF THE COMPETENT DIVISION OF R&amp;D</text>
<text x="125.3" y="205.6">DEPARTMENT EXCEPT AS AUTHORIZED BY COMPAL ELECTRONICS, INC. NEITHER THIS SHEET NOR THE INFORMATION IT CONTAINS</text>
</g>
<g font-size="1.1">
<text x="28.2" y="1.1">5</text>
<text x="81.5" y="1.1">4</text>
<text x="134.9" y="1.1">3</text>
<text x="188.2" y="1.1">2</text>
<text x="241.6" y="1.1">1</text>
<text x=".4" y="28.3">D</text>
<text x="268.6" y="28.3">D</text>
<text x=".4" y="80">C</text>
<text x="268.6" y="80">C</text>
<text x=".4" y="131.7">B</text>
<text x="268.6" y="131.7">B</text>
<text x=".4" y="183.3">A</text>
<text x="268.6" y="183.3">A</text>
<text x="28.2" y="209.4">5</text>
<text x="81.5" y="209.4">4</text>
<text x="134.9" y="209.4">3</text>
<text x="188.2" y="209.4">2</text>
<text x="241.6" y="209.4">1</text>
</g>
</svg>
